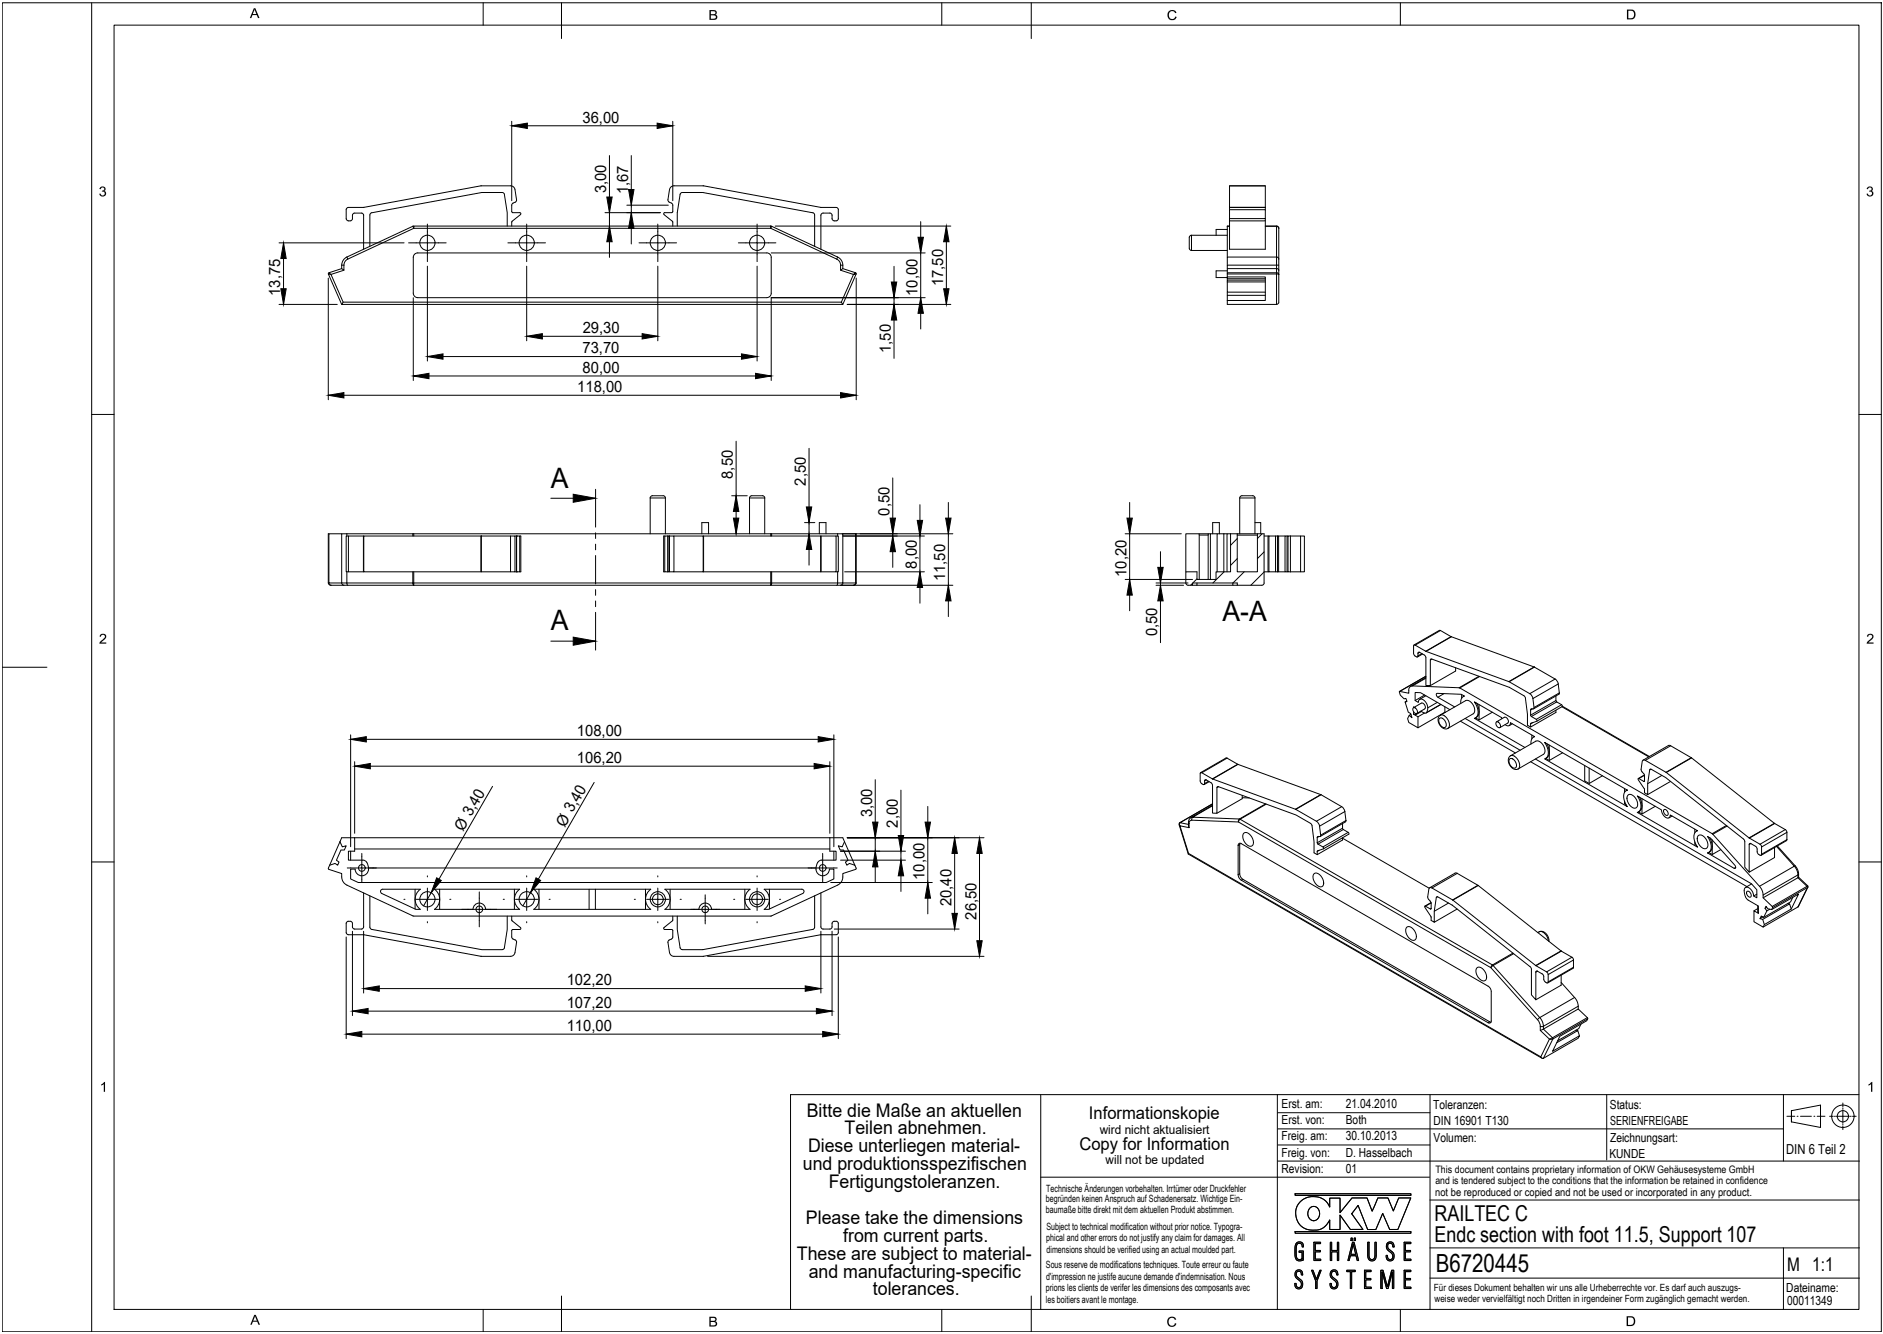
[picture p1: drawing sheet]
<svg xmlns="http://www.w3.org/2000/svg" width="421mm" height="298mm" viewBox="0 0 421 298" stroke-linecap="round" stroke-linejoin="round" font-family="sans-serif">
<!-- layer: 0 -->
<g fill="none" stroke="#000" stroke-width=".22">
<path d="M.5 .6h420v297h-420zM20.5 .6v297M25.5 5.6h390v287h-390zM108 .6v5M125.5 .6v8M210.5 .6v5M230.5 .6v8M313 .6v5M114.4 27.1v17.7M114.4 28.1h36M136.2 34.8v22.7M141.1 34.8v19.7"/>
<path d="M150.4 27.1v17.7M62.4 54.3h27.9M63.4 54.3v13.7M76.4 59.3v.7l.5 .4v-1.1M76.4 59.3h.5M77.5 57.4a1.99 1.99 0 0 0-1.1 1.8M77.7 57.9l-.5 .4-.3 .9M81.3 48.1v7.6M82.7 48v7M82.7 48l.4-.5 24.6-4.5h4.5l.5 .4 .7 4.1v3M92.3 50.6l-14.8 6.8 .2 .5M92.3 50.6l.2 .4-14.8 6.9"/>
<path d="M92.5 50.5h79.8v.5h-79.8zM92.5 50.5l-.2 .1M93.4 56.5h78M93.4 56.5a1 1 0 0 0-1 1v8M95.5 50.1v4.2h-4.2M95.5 59.5v21.2M99.7 54.3h-4.2v4.2M114.6 47.5h1.6M114.6 47.5l-.2-.2v-1.6l1-.8-.3-2.5a1 1 0 0 0-1-.9h-6.6l-26.2 4.8-3.4 .1-.5 .2v.3v2.2a.77 .77 0 0 0 1.4-.3v-.7l.2-.4 1.8-.1 .2 .1 .3 .4M116.2 47.5l.2 .2-.1 .3M116.3 48l-1.9 1.5v1M117.7 50.1v4.2h-4.2"/>
<path d="M117.7 59.5v16.7M121.9 54.3h-4.2v4.2M135.2 47.5h12.4M140.1 45.9h9.3M147 50.1v4.2h-4.2M147 59.5v16.7M148.4 48l1.9 1.4M148.6 47.5h1.5M148.6 47.5l-.2 .2v.3M150.1 47.5l.3-.2-.1-1.6-1-.8 .3-2.5a.98 .98 0 0 1 1-.9h6.6l26.2 4.8 3.5 .1h.2l.3 .5-.1 2.2a.76 .76 0 0 1-.7 .3 .76 .76 0 0 1-.6-.6v-.7l-.3-.4-1.7-.1M150.3 49.4l.1 1.1M151.2 54.3h-4.2v4.2"/>
<path d="M151.4 50.5v-3l.7-4.3 .4-.2h4.6l24.8 4.6 .2 .4v7M169.2 50.1v4.2h-4.2M169.2 59.5v21.2M171.4 56.5a1 1 0 0 1 1 1v8M172.3 50.5l.2 .1M172.4 56.5h34.4M173.3 50.5h39.2M173.4 54.3h-4.2v4.2M184 47.6l-.5 .3v.2v7.6M187 57.9l.7 .7 .2 .6M187.2 57.4l-14.7-6.8-.2 .4 14.7 6.9M187.2 57.4l-.2 .5"/>
<path d="M187.2 57.4a1.99 1.99 0 0 1 1.2 1.8M187.9 59.3v1.1l2.9 .9-2.8 6.2M187.9 59.3h.5M188.4 59.3v.7l-.5 .4M199.8 59.5v20.6M205.8 49.5v24M211.5 50.5v17.5M266.3 52.6h8M266.3 56h8M266.3 52.6v3.4M266.3 52.6l-.4 .2-.1 .3v2.4l.3 .4 .2 .1M274.3 59.3v-1.9h11v1.9h.5"/>
<path d="M274.3 51.3h-2.5v1.3M274.3 50.6h.5M274.8 46.9h8v1.9h-8zM274.8 46.9v-.5h8v.5M274.8 48.8v.6h8v-.6M274.8 46.4h8M274.8 46.3v-4.8h8v4.8M274.8 41.5h8M274.8 50.5h-.5v6.9M274.8 49.4v6.3h8v-6.3M282.8 50.5l2.5 .1M282.8 50.6h2.5"/>
<path d="M285.3 50.6v6.8l.3 .1 .2 .4M285.3 50.6h.3l.2 .4M285.3 50.5l.5 .3v.2M285.8 57.9v2.5M285.8 51v6.9M62.4 68h13M73.4 62.1v27.2M73.5 61l-.1 .2M76.4 60l-2.9 1 .5 .3 2.9-.9M76.7 67.5h111.3l.4 .5h-112zM76.7 67.5l-2.7-6.2-.6-.1 3 6.8M92.4 65.5a1 1 0 0 0 1 1"/>
<path d="M92.4 66.5v18.5M93.4 66.5h78M95.5 79.7h73.7M117.7 75.1h29.3M172.4 65.5a1 1 0 0 1-1 1M188.4 60l2.8 1M189.4 68h23.1M191.2 61l-.4 .3 .6-.1M191.2 61l.2 .2M191.4 61.2l-3 6.8M191.4 62.1v27.2M206.8 66.5h-34.4v18.5"/>
<path d="M274.3 61.2v-.2h11v.2M274.3 61v-1h11v.9l.5 .4-.5-.1M274.3 61.9h8.5v5.2h-8.5M274.3 60v-.7h11v.7l.5 .4M274.3 61.9v.4h8.5M274.3 63v2.3h8.5M274.3 67.1v.9h11M274.3 60.5h-2.5v1.5h2.5M274.3 61.2h11M274.3 61.2v.7M274.3 62.3v.3M274.3 65.3v.7"/>
<path d="M274.3 63h8.5M282.8 62.6h-8.5v.4M282.8 66h-8.5v1.1M285.3 61.2v6.8M285.8 60.4v7.1l-.2 .4-.3 .1M20.5 92.6h5M73.4 88.3h118M92.4 84h80M164.5 98.6v20.7M415.5 92.6h5M73.5 119.3h-.1v11h.1M76.4 119.3h-2.9v11h2.9"/>
<path d="M77.5 119.3h-1.1v11h1.1M77.5 119.3h109.7M77.5 119.3v.5M77.9 119.8h-.5v8h.5M81.2 119.8h-3.3v8h3.3M81.3 119.8v8M92.3 119.3v.5M92.5 119.3v.5M107.5 119.8h-26.2v8h26.2M107.6 119.8h6.5v8h-6.5zM107.6 119.8v8M114.1 119.8h1v8h-1"/>
<path d="M115.1 119.8h.4v8h-.4M115.5 119.8h.1M115.5 119.8h.7v8h-.7M115.5 119.8v8M116.2 119.8h.2v8h-.2M123.1 111.3h10M133.1 109.3v8.5M133.1 119.1v1.2M145.3 119.3v-8h3.4v8M145.8 110.8h2.4M145.8 110.8l-.4 .2-.1 .3M148.2 110.8l.5 .2v.3"/>
<path d="M148.6 119.8h-.3v8h.3M149.3 119.8h-.7v8h.7M149.3 119.8v8M149.3 119.8h.1M149.6 119.8h1v8h-1zM149.6 119.8h-.3v8h.3M150.6 119.8h6.6v8h-6.6M156.9 119.3v-2.5h1.5v2.5M157.2 119.8v8M157.3 119.8h26.1v8h-26.1M163.5 110.8h3.5M167.5 119.3v-8h3.4v8"/>
<path d="M168 110.8h2.4M168 110.8l-.4 .2-.1 .3M170.4 110.8l.5 .2v.3M172.3 119.3v.5M172.5 119.3v.5M179.8 116.8h2.3M180.8 100.2v26.1M183.1 119.3v-2.5h1.5v2.5M183.4 119.8v8M183.5 119.8h3.4v8h-3.4M186.9 119.8h.5v8h-.5M187.2 119.3h1.2v11h-1.2"/>
<path d="M187.2 119.3v.5M188.2 119.3h24.8M188.4 119.3h2.8v11h-2.8M188.4 119.8h18.2M191.4 119.3v11h-.2M199.5 106.8v20M205.6 112.8v22M212 112.3v25.5M251.5 119.3h12.5M252.5 112.3v24.2M268 119.3h2M268 119.6h2"/>
<path d="M270.5 119.3h-.5v10.2M271 119.3v-2.5h1.5v2.5M272 119.3h-1.5v10.2M273.5 119.3h-1.5v8.5M273.5 119.3h.7M273.5 119.3v8.5M275 119.3v8.5h-3.2v1.7h-4.3v-1.7h-2.5v2.5M275 119.3h-.8v8.5M275 119.3h7.5v11M276.5 119.3v8.5h4.5v-8.5M276.5 119.6h4.5M277.1 119.3v-8h3.4v8"/>
<path d="M277.6 110.8h2.4M277.6 110.8h-.3l-.2 .5M280 110.8l.4 .2 .1 .3M280.5 116.8h1.3v2.5M282.1 119.3l-1.1 1M282.5 119.8h.9M283.6 119.8h-.2v8h.2M285.1 119.8h-1.5v8h1.5M285.5 119.8h-.4v8h.4M285.5 119.8h.3v8h-.3M285.5 119.8v8M285.8 119.8h1.4"/>
<path d="M287.7 119.8h-.5v8h.5M287.9 119.8h-.2v8h.2M288.4 119.8h-.5v8h.5M288.4 119.8h2.3v8h-2.3M288.4 119.8v8M290.7 119.8h.8v8h-.8M73.4 130.3l.1 .2 .5 .3-.4-.3-.1-.2M74 130.8h3.7M76.4 130.3v.2l.5 .3M77.5 130.3l.2 .5h109.3l.2-.5M77.5 130.3h15M77.5 127.8v2.5"/>
<path d="M92.3 127.8v2.5l.2 .5v-.5M92.5 130.3h80M92.5 127.8v2.5M115.5 127.8h.1M133.1 121.6v1.3M133.1 124.1v6.4M133.1 131.8v1.2M133.1 134.3v1.3M133.1 136.8v8.5M149.3 127.8h.1M172.3 127.8v3l.2-.5M172.5 130.3h14.7"/>
<path d="M172.5 127.8v2.5M187 130.8h26M187.2 127.8v2.5M188.4 130.3l-.3 .4-.2 .1M188.8 127.8h17.8M191.4 130.3l-.1 .2-.5 .3 .4-.3v-.2M251.5 129.5h15M258.4 130.3h7.1M258.4 130.8h6.1M259.4 123.3v20.3M265 130.3l.3 .4 .2 .1M265 127.8v-8.5h3v10.2"/>
<path d="M265.5 130.8h1v-.5h10v.5h5.5M266.5 130.4l-.4 .4M267.5 130.3v.5h-1M267.5 130.8h8M267.5 129.3l-.9 1M273.6 127.8l-2.5 2.5M275.5 130.3v.5h1M276.5 120.4l-1.5 1.5M276.5 124.8l-1.5 1.5M278.1 127.8l-2.5 2.5M282.5 127.8h.9M282.5 123.3l-1.5 1.5"/>
<path d="M282.5 127.8l-2.9 3M282.5 130.3l-.2 .4-.3 .1M285.8 127.8h1.4M.5 149.1h10M123.1 143.3h10M314.4 156.7l-.4 .2M315.4 159.6l-.4 .2M315.7 153.3l-.5 .1-.3 .4v1.1l-2.1-.3a2.07 2.07 0 0 0 1 1.6l.4-.1 .3 .7-.5 .1 .8 2.2 .5 .4 .3 .9-.6-.6-.4 .8 .3 .8 2 1.2v-2.4M315.9 158.1a.86 .86 0 0 1 .8 1.3 .86 .86 0 0 1-.8-1.3zM315.9 159v.6M315.9 159.6l1 .6M316.1 158h-.2v.1l1.8-1a.87 .87 0 0 1 .7 1.3l-1.7 1"/>
<path d="M316.3 144.2l2.4 1.3M316.3 144.2l-.2-.1-.2 .3 .1 1.8 .7 .6 .2-.2M316.5 159.5v.2l-.6-.1M316.9 146v.6M317.3 145.8l1.1 .6 .3 .4v6.4h1v-5.8l.2-.2 17.4 6.4 3.3 1.9M317.3 145.8l-.4 .2M317.3 145.8l-.3-.1-.1 .3M317.6 158.9l.8 .5 .4-.2M317.7 159l-1.2 .7M317.8 146.1l-.9 .5M317.9 146.2l-1.1 .6M318.4 159.3l-1.5 .9"/>
<path d="M318.4 155.3l-2.1 1.2M318.7 145.5v.1M318.7 155.5l-1.4 .8M318.7 151.4l-3.4 2M318.7 151.1l-5.9 3.4M318.7 151.5l-3 1.8M318.7 151.1l-5.8 3.4M318.7 145.6l18.5 6.7 5.7-3.3M319.1 158.2l-.3 1M319.1 158.2v-.4a1.79 1.79 0 0 0-1.7-1.6l-.2 .2-.2 .6-.7-.5v-1.8l1.2 .1 6.6 3.8M320.1 147.3l-.4 .2M321.2 157l-2.1 1.2"/>
<path d="M321.9 159.8l5.7-3.2a2 2 0 0 1 1.9 2.6l-.2 .3-5.7 3.3a1.94 1.94 0 0 0-.8-2.9zM321.9 159.8l-.3 .3-.2 .6 .3 1.1 .9 1 .7 .1 .3-.1M322 140.9h-.3l-5.7 3.2M322 157.4l-3.2 1.8M322.1 157.4l-3.4 1.9M322.8 155l-1.4 .8M322.9 157.9v1.3M322.9 159.2h.1M322.9 159.2l-6 3.4M324.3 142.3l-2.3-1.4-5.7 3.3M324.3 142.3l-5.6 3.2M324.3 142.3h.1"/>
<path d="M324.4 142.3l18.5 6.7M324.4 142.3l-5.7 3.3M325.3 149.2v.8l-5.6 3.2M326.1 153.7h.2M326.3 153.7l56.4 32.6M326.5 157.2a1.39 1.39 0 0 1 .8-1.6l-.7-.5-5.4-.2a.5 .5 0 0 0 .2 .9l3.7 2.2M326.7 155.2v.8M327.3 155.5l-.3 .2M330 157.1a2.29 2.29 0 0 1-.2 3.3l.8 .5 2.9-1.7M330.6 151.1l-4.5 2.6-10.4-.4M330.6 157.4v3.5M330.7 151.2l-4.4 2.5"/>
<path d="M337.2 152.3h.1M337.3 152.3l4.6 2.7M340.6 155.5l.3 .5 .5 3.6v2.5l.7 .4 5.7-3.3v-.5M341.9 155l.5 .5 .2 .6M342.1 158.7v1.1M342.1 159.8l.2 .3M342.5 158.4l-.4 .3M342.6 156.1l.3 2.1-.1 .2h-.6l-.1 .2M342.9 149l.1 .1M343 149.1l4.6 2.6-5.7 3.3M343 149.1l-5.7 3.2M347.6 151.7l.5 .5 .2 .6"/>
<path d="M347.8 155.5v1l-5.7 3.3M347.8 156.5l.1 .3M347.9 156.9l1.1 .6M347.9 156.9l-5.6 3.2M348.3 152.8l.2 2-5.6 3.3M348.3 152.8l-5.7 3.3M348.5 154.8l-.1 .3-5.6 3.3M349 157.5l.1 .4M349 157.5l-5.6 3.2M349.1 157.9l19.4 11.2M349.1 157.9l-5.6 3.3M349.2 157.8l19.5 11.3"/>
<path d="M78.4 164.2v25M78.4 165.2h108M79.3 170.2v16M79.3 171.2h106.2M110.1 175.7l-15.4 26.7M132.8 174.8l-15.9 27.6M185.5 170.2v16M186.4 164.2v25M195.6 174.2v23M201.4 176.6v22.6M268.6 172.7l2.4 1.3M268.6 172.7h-.2l-.2 .2 .1 1.9 .7 .5 .2-.2"/>
<path d="M269.6 174.3l1.1 .6 .3 .6v6.2h1v-5.7l.2-.2 17.5 6.3 3.2 1.9 .4 .5M269.6 174.3l-.4 .2v.6M269.6 174.3h-.3l-.1 .2M270.1 174.6l-.9 .5M270.3 174.7l-1.2 .6M271 174v.1M271 179.9l-4.8 2.8M271 174.1l18.5 6.7M272.4 175.8l-.4 .2M274 169.4l-5.6 3.3M274 169.4h.3M274.3 169.4l2.3 1.4"/>
<path d="M274.3 169.4l-5.7 3.3M276.6 170.8l-5.6 3.2M276.6 170.8h.1M276.7 170.8l18.5 6.8M276.7 170.8l-5.7 3.3M277.7 177.7v.8l-5.7 3.2M277.7 178.3h1.5M282.9 179.6l-5.9 3.4-10.4-.4 4.4-2.5M283 179.7l-5.8 3.4 56.4 32.5 4.6-2.6M295.2 177.6l-5.7 3.2M295.2 177.6h.1M295.3 177.6l4.6 2.7"/>
<path d="M295.3 177.6l-5.7 3.3M321.7 160.6a1.03 1.03 0 0 1 1.4 .8 .8 .8 0 0 1-.3 1.2 1.55 1.55 0 0 1-1.1-2zM326.4 161.2l12.3 7.1M327.5 160.5l12.3 7.1M334.5 161.3l1.7-1a.87 .87 0 0 1 .8 1.3l-1.8 1M334.5 161.3a.86 .86 0 0 1 .7 1.3 .86 .86 0 0 1-.7-1.3zM335.7 160.6l-.1-.2-6.1-3.6a2.73 2.73 0 0 1 .4 3.6l-.4 .1 11.3 6.5M336.4 161.9a.65 .65 0 0 0 .8 .3 .65 .65 0 0 0 .4-.7l5.4 3.1M337.4 169.6a1.03 1.03 0 0 1 1.4 .8 .67 .67 0 0 1 .2 .9 .67 .67 0 0 1-.8 .3l-.7-.7a1.19 1.19 0 0 1-.1-1.3zM337.6 168.9l5.7-3.3a2 2 0 0 1 1.9 2.7l-.2 .3-5.7 3.2a1.94 1.94 0 0 0-.8-2.8zM337.6 168.9l-.3 .4-.2 .5 .3 1.1 1 1 .6 .1 .3-.2M338 161.7l-.7 .4"/>
<path d="M342.1 170.2l48.4 27.9M342.1 161.7v.8M342.2 161.6l-.1 .1M342.3 160.1l1.1 .7 .1 .2-1.3 .6M342.4 164.3v.8M342.5 161.5l-.4 .2M343 164.6l-.3 .1M343 164.6a1.43 1.43 0 0 0-.8 1.7M343.2 169.6l48.3 27.9 1.2 1.3v1.8l-.7-.4-.1-.4a1.82 1.82 0 0 0-1.6-1.5 1.59 1.59 0 0 0-.2 2.1l.6 .7 2.3 1.4v1.6l-1-.6v2.5l2.1 1.2 .2-.6-.3-1.1-.6-.2 .3-.6 .5 .3 .7-1.5-.4-.5 .2-.5 .4 .6 .9 .1 .2-.4M345.2 165.9l18.5 10.7a1.58 1.58 0 0 0-.7 2.1l.7 1.6-18.5-10.7a1.56 1.56 0 0 0 .8-2.1zM345.7 166.2a2.31 2.31 0 0 1-.2 3.3l.8 .4 2.9-1.7M346.3 166.5v3.4"/>
<path d="M354.2 171.1v3.4l1 .6 3-1.7M355.2 171.6v3.5M363.1 179.1v.5l.4 .3M363.1 176.2v.8M363.7 176.5l-.2 .2M363.8 177.7a1.13 1.13 0 0 1 1.7 .6l.4 .8a.87 .87 0 0 1 .1 1.1 .87 .87 0 0 1-1.1 .3 2.29 2.29 0 0 1-1.1-2.8zM366 177.9l5.3 3.1 .5 1.1a.84 .84 0 0 0 .6 .7 .84 .84 0 0 0 .9-.4v-.3l6.1 3.5a1.57 1.57 0 0 0-.7 2.2l.7 1.5-13.4-7.8a1.58 1.58 0 0 0 .7-2.1zM366.4 178.1a2.28 2.28 0 0 1-.2 3.3l.8 .5 3-1.7M367 172.5l.5 .7 .1 1.3M367 178.5v3.4M367.4 174.6l-1.3-.6 1.5 2.3v.9l.7 .4v-2.5l.5-3.2h.3l3.2 1.9 17.4 13.7M367.5 173.2l-1.3 .8"/>
<path d="M367.5 173.3l-1.2 .7M367.6 174.5l-.2 .1M367.7 169.9a.42 .42 0 0 0-.4-.1 .42 .42 0 0 0-.3 .4l-.2 1.7 .2 .6M367.7 169.9l4.7 2.7M369 171.9l-.3 .1M371.4 173.3l-3.1 1.8M372.4 172.6h.1M372.4 172.6l18.5 14.6M372.9 166.6h.5M372.9 166.6l-5.7 3.3M373.4 174.6l-5.1 3M373.4 166.7l4.6 2.6"/>
<path d="M373.4 166.7l-5.7 3.2M378 169.3l-5.6 3.3M378 169.3l.1 .1M378.1 169.4l18.5 14.6-5.7 3.2M378.1 169.4l-5.7 3.2M20.5 192.6h5M73.4 194l.1 .3 2.9 .9a2.29 2.29 0 0 0 1.1 2.6M73.7 193.3l-.3 .7M76 188.1l.5 1.1 .9-.2-.4 .9h-.8l-1 2.3 .6 .4-.3 .7-.6-.4-1.2 .4M76 188.1l.4-.9h112l.4 .9M76 188.1l-2.3 5.2M78.4 190.2v2"/>
<path d="M79.3 187.2v3h-1.4v2h3.2M79.3 189.7h106.2M80.9 190.7v3.3h-3.3M81.1 192.2a1.87 1.87 0 0 1 1.3 1.6 1.87 1.87 0 0 1-1.1 1.8 1.5 1.5 0 0 1-1.9-1.4h-1v2.2l1.7 .8h104.6l1.7-.8v-2.2h-1M81.3 199.5v7.6M82.4 194h100M83.4 194h-2.5v3.2M85.2 198.9l.4-.2h8.4a2.76 2.76 0 0 0-.1 4.5h-1l-7.6-3.5a.5 .5 0 0 1-.1-.8zM92.8 198.7v4.4M95.5 198.5v2.5h-2.5M95.5 195.7v.3M97.1 198.7h19a2.75 2.75 0 0 0 0 4.5h-7.6a1.4 1.4 0 0 0-1.4-1.4 1.4 1.4 0 0 0-1.4 1.4h-8.6a2.75 2.75 0 0 0 0-4.5z"/>
<path d="M98.3 198.7v4.5M107.1 199.3v3.9h-2.5M115 198.7v4.5M117.7 198.5v2.5h-2.5M117.7 195.7v.3M119.3 198.7h26.1a2.75 2.75 0 0 0 0 4.5h-26.1a2.75 2.75 0 0 0 0-4.5zM120.5 198.7v4.5M131.7 198.7v4.5M133.1 198.7v4.5M144.3 198.7v4.5M147 198.5v2.5h-2.5M147 195.7v.3"/>
<path d="M148.6 198.7h19a2.75 2.75 0 0 0 0 4.5h-8.6a1.4 1.4 0 0 0-1.4-1.4 1.4 1.4 0 0 0-1.4 1.4h-7.6M148.6 198.7a2.75 2.75 0 0 1 0 4.5M149.8 198.7v4.5M157.6 200v3.2h-2.5M166.5 198.7v4.5M169.2 198.5v2.5h-2.5M169.2 195.7v.3M170.8 198.7h8.4a.5 .5 0 0 1 .5 .4 .5 .5 0 0 1-.3 .6l-7.6 3.5h-1a2.75 2.75 0 0 0 0-4.5zM172 198.7v4.4M183.5 199.5v7.6M183.9 190.7v3.3h-2.5M185.5 187.2v3h1.4v2h-3.3a1.87 1.87 0 0 0-1.2 1.6 1.87 1.87 0 0 0 1 1.8 1.5 1.5 0 0 0 2-1.4"/>
<path d="M185.7 197.2h22.7M186.4 190.2v2M187.1 194h-3.2v3.2M187.9 190.2h14.5M187.9 192.2h14.5M188.8 188.1l-.6 1.1-.8-.2 .4 .9h.7l1 2.3-.5 .4 .3 .7 .6-.4 1.2 .4M188.8 188.1l2.3 5.2M189.4 187.2h30.5M191.1 193.3l.2 .9-2.9 1a2.27 2.27 0 0 1-1.2 2.6l-14.9 6.9h-79.8l-15-6.9M207.4 180.2v24M213.4 187.2v20.4M218.9 187.2v26.5"/>
<path d="M263.7 183.8v.7l-.1-.2M265.6 190.8l79 45.7M265.6 184.2l-1.9-.4 7.3-4.2-7.4 4.4 2 6.8M265.6 183.8l.2 1.1M265.6 183.8l.2 1.2-2.1-.5 2 6.2 78.7 45.5 1.9-4-2-1.9v-1M265.7 190.7l-.1 .1M266.2 182.7l.4-.1-.2 .7M266.2 182.7l-.4 .5-.2 .6M266.4 183.3l10.4 .4 56.4 32.5 10.5 11.7M266.4 183.3l-.5 .2-.1 .5M276.7 188.9v6.6M276.7 195.5a1.54 1.54 0 0 0 .7 1.2"/>
<path d="M276.7 188.9l.1-.3 .5-.2 55.3 32a1.5 1.5 0 0 1 .7 1.2v6.7l-.4 .3-.3-.1M277 183l.2 .1-.4 .6zM277.1 188.7v6.6l-.4 .2M277.1 188.7l-.4 .2M277.1 195.3a1.54 1.54 0 0 0 .7 1.2M277.2 188.4l-.1 .3M277.4 196.7l55.2 31.8M277.4 196.7l.4-.2 55.2 31.8M278 186.2a1.36 1.36 0 0 1 1.8 .8l.2 .4a.96 .96 0 0 1 .2 1.1 .96 .96 0 0 1-1 .6 2.21 2.21 0 0 1-1.2-2.9zM289.5 180.8l.1 .1M289.6 180.9l4.6 2.6M293.3 184.5l.4 3.6v2.5l.7 .4 5.7-3.3v-.5"/>
<path d="M293.7 195.2a1.37 1.37 0 0 1 1.8 .9l.2 .4a.96 .96 0 0 1 .2 1.1 .96 .96 0 0 1-1 .5 2.22 2.22 0 0 1-1.2-2.9zM294.2 183.5l.5 .5 .2 .6M294.4 187.2v1.1M294.4 190.3v.7M294.4 188.3l.2 .3M294.6 188.6l1.1 .7 .1 .3-1.4 .7M294.8 186.9l-.4 .3M294.8 190l-.4 .3M294.9 184.6l.3 2.2-.7 .1-.1 .3M299.9 180.3l-5.7 3.2M299.9 180.3l.5 .4 .2 .7M300.1 187.3l19.3 11.2"/>
<path d="M300.1 184v1.1M300.1 185.1l-5.7 3.2M300.1 185.1l.1 .3M300.2 185.4l1.2 .6 .1 .4-5.7 3.3M300.2 185.4l-5.6 3.2M300.6 181.4l.2 2M300.6 181.4l-5.7 3.2M300.8 183.4l-5.6 3.2M300.8 183.4l-.1 .2-5.6 3.3M301.3 186l-5.6 3.3M325.7 195.2l4.6 2.6M325.7 195.2l-5.6 3.2"/>
<path d="M325.7 195.2l-.5-.1-5.6 3.3M330.3 197.8l.1 .1M330.3 197.8l-5.6 3.3-4.6-2.7a.41 .41 0 0 0-.5-.1 .41 .41 0 0 0-.2 .4l-.3 1.9 .8 1.3M330.4 197.9l18.5 14.6M330.4 197.9l-5.7 3.2M372 180.9a.87 .87 0 0 1 .7 1.3 .87 .87 0 0 1-.7-1.3zM373.7 182.4l-.7 .4M378.8 188.1v.6l.4 .2M378.8 185.3v.8M379.4 185.6l-.2 .1M379.5 186.8a1.13 1.13 0 0 1 1.7 .6l.3 .4a1.23 1.23 0 0 1-.3 1.8 2.15 2.15 0 0 1-1.7-2.8zM381.7 186.9l.7 .4 5.3 6 .2 .7h-.3l-5.9-3.4a1.58 1.58 0 0 0 .7-2.1z"/>
<path d="M382.1 187.2l.4 .7 .2 1.2M382.7 186.3l.1 .1M382.7 187.7v3.3M382.7 189.1a1.4 1.4 0 0 1-.8 1.4l.8 .5 1.9-1.1M382.8 186.4l10.5 11.7M385.8 184.5l-3.1 1.8M386 184.6l-3.2 1.8M387.9 193.8l-.3 .2M389.7 187.5l.3 .6v5.7l1 1.1v-6.2M390.5 199.2a.87 .87 0 0 1 .8 1.3 .87 .87 0 0 1-.8-1.3zM390.9 187.2l.1 .1M391 187.3l2.4 1.4"/>
<path d="M391.3 188.5l1.1 .6M391.3 188.5l-.3 .2M391.3 188.5h-.2l-.1 .2M391.5 197.5l-1.4 .8M392.4 189.1a1.35 1.35 0 0 1 .4 1.5l.7 .5 .2-.2M392.7 199.8l-.7 .4M393.3 198.1l.6 1.1 .2 .8M393.4 188.6l.3 .7M393.7 189.3v1.6M396.6 184h.1M396.6 189.4v2.2l-5.6 3.3M396.7 184l2.3 1.4"/>
<path d="M396.7 184l-5.7 3.3M397.1 189.1l3.9 4.5-7.7 4.5M397.2 189l4.1 4.5M399 185.4l-5.6 3.3M399 185.4l.4 .6M399.4 187.6l-.1 .3-5.7 3.2M399.4 186v1.6M399.4 186l-5.7 3.3M399.4 187.6l-5.7 3.3M401.3 193.5l.6 1.2 .1 1.3 2 1.9M401.3 193.5l-.3 .1 .7 1.1 .2 .8M401.8 195.5l-7.7 4.5v.6l2 2"/>
<path d="M401.8 196.1l2.1 2-7.8 4.5M401.8 196.1l-7.7 4.5M401.8 195.5v.6M402 195.3l-.1 .2M402 196l-.1 .1M404 198.3l.1-.1-2.2 4.5M404 198.3l-7.8 4.5M404 198.3l-2.2 4.4M404 197.9l.1 .3M404 197.9l-.1 .2 .1 .2M415.5 192.6h5M77.4 209.4v22.7"/>
<path d="M78.8 207.1v.3l.5 .2h1.5l.2-.1 .3-.4M78.8 208.1v18.8M81.3 208.1v13.8M82.7 200.2v7M90.3 201h.2M95.5 206v.2M98 201h-2.5v2.5M100.5 201h.3M109.6 203.2h-2.5v3.9M112.5 201h.2M113.4 204.7v3l-.7 4.1-.5 .4h-4.5l-24.6-4.5-.4-.5M114.4 204.7v1l2 1.7-.2 .3h-1.6l-.2 .3v1.6l1 .8-.3 2.5a1 1 0 0 1-1 .8h-6.6l-26.2-4.8h-3.4l-.5-.3v-.2v-2.3a.79 .79 0 0 1 1.4 .3v.7"/>
<path d="M117.7 206v.2M120.2 201h-2.5v2.5M122.7 201h.3M141.8 201h.2M147 206v.2M149.5 201h-2.5v2.5M150.3 205.8l-2 1.6 .3 .3h1.5l.3 .3-.1 1.6-1 .8 .3 2.5a1 1 0 0 0 1 .8h6.6l26.2-4.8h3.5l.4-.3 .1-.2v-2l-.3-.5a.8 .8 0 0 0-1.1 .5v.7M150.4 204.7l-.1 1.1M152 201h.3M158.2 213.7h61.7M160.1 203.2h-2.5v3.3M164 201h.2"/>
<path d="M169.2 206v.2M171.7 201h-2.5v2.5M174.2 201h.3M182.1 200.2v7l-.2 .4-24.9 4.6h-4.5l-.4-.2-.7-4.3v-3M183.5 207.1l.2 .4 .3 .1M183.5 208.1v13.8M186 208.1v18.8M186 207.1l-.3 .4-.2 .1h-1.5M186.5 207.6h27.9M187.4 209.4v22.7M314.4 207.2a1.87 1.87 0 0 1 2.2 2.1 .74 .74 0 0 1-.4 .8 .74 .74 0 0 1-.9-.2 2.11 2.11 0 0 1-.9-2.7zM319.7 203.1l-1.3-.6 1.4 2.3"/>
<path d="M319.8 204.8l.1 .9 .7 .4v-2.5l.4-3.1 .3-.1 3.3 1.9 17.4 13.7M319.8 201.7l-1.3 .8M319.9 201.8l-1.3 .7M319.9 203l-.2 .1M319.9 201.9v1.1M321.3 200.4l-.3 .2M323.8 201.8l-3.2 1.8M324.7 201.1h.1M324.7 201.1l18.5 14.7M325.7 203.1l-5.1 3M330.1 216.2a1.77 1.77 0 0 1 2.1 1.7 .87 .87 0 0 1-.3 1.3 .87 .87 0 0 1-1.2-.5l-.7-1.1a1.28 1.28 0 0 1 .1-1.4zM333.4 215.8l.2-.2 .1 .1-.5 .5z"/>
<path d="M333.7 215.8l10.4 11.6M338.3 213.1l-4.6 2.7M342 216l.3 .6v5.7l1 1.1v-6.2l.3-.2M343.3 215.7v.1M343.3 215.8l2.4 1.4M343.6 217l1.1 .6a1.07 1.07 0 0 1 .3 1.2M343.6 217h-.2l-.1 .2M344 208.2a1.7 1.7 0 0 1 2 1.6l.1 .5M344 208.2l.8-.1 .7 .5 .6 .9 .1 .9M344 208.2l-.3 .2M345 218.8l.4 .6M345.7 217.2l.3 .6"/>
<path d="M346 219.4l-.2 .3-.4-.2M346 217.8v1.6M348.9 212.5l-5.7 3.3M348.9 212.5h.1M348.9 217.9v2.3l-5.6 3.2M348.9 219.5l3 3.4M349 212.5l2.3 1.4M349 212.5l-5.7 3.3M351.3 213.9l-5.6 3.3M351.3 213.9l.4 .6M351.6 216.4l-5.7 3.2M351.7 214.5v1.7"/>
<path d="M351.7 214.5l-5.7 3.3M351.7 216.2l-5.7 3.2M351.7 216.1l-.1 .3M392.9 202.4v1.4l.1 .3M392.9 203l-.9 .5M394 204.9l-.6 .4M394.9 202.8l-.4 .2M395.6 203.2l-.7 .3M396 203.2l6-3.4-1.6 3.3-6.1 3.5M396.1 202.6l.1 .2M399.6 201.9l.4 .1M400.4 203.1l-.4-1.1-6 3.5"/>
<path d="M400.7 200.5l-.5 1-6 3.5M401.8 202.7l-7.7 4.5M77.4 231.1h110M78.8 226h107.2M81.3 220.9h102.2M333 228.3l-.4 .2M333 228.3l.2 .1M343.7 227.9l.4 .6 .2 .8M344.2 227.4l.4 .7 .4 1.2M344.2 227.4l-.5 .5M344.3 229.3h.7M344.4 236.2l.4 .3h.2"/>
<path d="M345 230l2 1.9M345 229.3v.7M345 230l-.7 .3M347 231.9l-.7 .3h.8M347 231.9l.1 .3M351.9 222.9l-7.8 4.5M351.9 222.9l.7 1.1 .1 .8M352.3 230.2l.3 .1M352.7 224.8v.7M352.7 224.8l-7.7 4.5M353 231.5l-.4-1.2-4.7 2.7M353.4 228.9l-.5 .9-4.8 2.8"/>
<path d="M354.8 227.4l.1 .3M354.8 227.4l-2.1-1.9-7.7 4.5M354.8 227.4l-7.8 4.5M354.9 227.7l-.3 .4-6 3.5-1.6 3.3 6-3.4-.3 .5-7.7 4.5M354.9 227.7l-7.8 4.5-2.1 4.3M232.6 244.6v48M285.5 244.6v48M285.6 259.5h130M285.6 252.3h113M285.6 255.9h34M285.6 248.7h34M319.6 244.6v48"/>
<path d="M359.1 244.6v14.6M398.6 244.6v14.9M399.4 249.4h1.8M400.4 250.7v-2.5v2.5M400.4 248.2l6.5-1.3v5l-6.5-1.2M401.7 249.4h.2M402.4 249.4h2.5M405.4 249.4h.2M406.1 249.4h1.8M408.9 249.4h.9M410 249.4h.2M410.4 249.4h3"/>
<path d="M411.9 246.5v.8M411.9 247.6v.2M411.9 248v2.9M411.9 251.1v.2M411.9 251.6v.8M413.6 249.4h.2M414 249.4h.9M415.5 244.6h-238.8v48M232.6 263.1h86.9M289.5 266.8h25.9v.3h-25.9zM289.5 275.2h25.9v.4h-25.9zM289.8 277.8a.93 .93 0 0 1 1.1-.2 .93 .93 0 0 1 .4 1h-.2a.7 .7 0 0 0-.8-.8 .7 .7 0 0 0-.6 1 3.3 3.3 0 0 0 .4 2.6l.9-.1v-1.4h-.6v-.4h.9v2.1a1.26 1.26 0 0 1-1.5-.1 1.26 1.26 0 0 1-.4-1.4l.1-1.7z"/>
<path d="M290.6 268.6a4.1 4.1 0 0 1 6.6 1.1v-2h2.3v3.3l2.7-3.3h3.3l1.2 3 1.3-3h2.2l1.2 2.9 1.2-2.9h2.7l-2.9 7h-1.8l-1.6-3.5-1.5 3.6h-1.8l-2.2-5.4-1.4 1.8 2.5 3.5h-2.8l-2.3-3.2v3.2h-2.3v-2.1a3.6 3.6 0 0 1-3.2 2.3h-.5a3.8 3.8 0 0 1-3.6-2.2 3.8 3.8 0 0 1 .7-4.1zM292.8 270a1.38 1.38 0 0 1 1.7-.1 1.38 1.38 0 0 1 .4 1.7 1.33 1.33 0 0 1-1.6 1.2 1.33 1.33 0 0 1-1-1.8zM293.7 277.6h1.5v.3h-1.2v1.5h1.1v.3h-1.1v1.7h1.2v.3h-1.5zM297.3 277.6h.3v1.8h1.3v-1.8h.3v4.1h-.3v-2h-1.3v2h-.3zM302 276.7h.2v.5h-.2zM302.3 277.6h.3l1.1 4.1h-.3l-.3-1.1h-1.3l-.2 1.1h-.3zM302.5 278l.5 2.3h-1.1zM302.7 276.7h.3v.5h-.3zM305.7 277.6h.3v2.7a.75 .75 0 0 0 .2 .9 .75 .75 0 0 0 .9 .1l.2-.8v-2.9h.3v2.8a1.01 1.01 0 0 1-1 1.4 1.01 1.01 0 0 1-.9-1.4zM310.2 277.7a.88 .88 0 0 1 1-.1 .88 .88 0 0 1 .4 1h-.3a.63 .63 0 0 0-.7-.8 .63 .63 0 0 0-.4 1.1l.4 .4a1.34 1.34 0 0 1 1 1.1 1.34 1.34 0 0 1-.7 1.3 .94 .94 0 0 1-1.1-1.2h.3a.67 .67 0 0 0 .7 1 .67 .67 0 0 0 .4-1.2l-.3-.4a1.42 1.42 0 0 1-.7-2.2zM313.8 277.6h1.5v.3h-1.2v1.5h1.2v.3h-1.2v1.7h1.3v.3h-1.6zM319.6 268.2h96"/>
<path d="M319.6 278.9h96M398.6 278.9v13.7M108 292.6v5M125.5 289.6v8M210.5 292.6v5M230.5 289.6v8M289.6 284.1a.88 .88 0 0 1 1.1-.2 .88 .88 0 0 1 .5 1h-.3a.62 .62 0 0 0-.8-.8 .62 .62 0 0 0-.3 1l.3 .3a1.55 1.55 0 0 1 .8 2.4 .94 .94 0 0 1-1.1 .1 .94 .94 0 0 1-.4-1.1h.3a.67 .67 0 0 0 .7 .9 .67 .67 0 0 0 .4-1.1l-.3-.4a1.46 1.46 0 0 1-.9-2.1zM293.1 283.9h.4l.7 2 .8-2h.3l-.9 2.3v1.7h-.3v-1.7zM297.6 284a.88 .88 0 0 1 1.1-.1 .88 .88 0 0 1 .3 1h-.3a.62 .62 0 0 0-.7-.8 .62 .62 0 0 0-.3 1l.2 .3a1.52 1.52 0 0 1 .7 2.5 .94 .94 0 0 1-1-.1 .94 .94 0 0 1-.3-1h.3a.67 .67 0 0 0 .7 .9 .67 .67 0 0 0 .4-1.1l-.4-.4a1.42 1.42 0 0 1-.7-2.2zM301 283.9h1.9v.3h-.8v3.7h-.3v-3.7h-.8zM305 283.9h1.4v.3h-1.1v1.5h1.1v.3h-1.1v1.6h1.2v.3h-1.5zM308.6 283.9h.5l1 3.6 .9-3.6h.5v4h-.3v-3.7l-.9 3.7h-.4l-1-3.7v3.7h-.3z"/>
<path d="M313 292.6v5M313.8 283.9h1.5v.3h-1.2v1.5h1.2v.3h-1.2v1.6h1.3v.3h-1.6zM319.6 285.6h96"/>
<circle cx="95.5" cy="54.3" r="1.7"/>
<circle cx="117.7" cy="54.3" r="1.7"/>
<circle cx="147" cy="54.3" r="1.7"/>
<circle cx="169.2" cy="54.3" r="1.7"/>
<circle cx="80.9" cy="194" r=".75"/>
<circle cx="183.9" cy="194" r=".75"/>
<circle cx="95.5" cy="201" r="1.7"/>
<circle cx="107.1" cy="203.2" r=".75"/>
<circle cx="117.7" cy="201" r="1.7"/>
<circle cx="147" cy="201" r="1.7"/>
<circle cx="147" cy="201" r="1.2"/>
<circle cx="157.6" cy="203.2" r=".75"/>
<circle cx="169.2" cy="201" r="1.7"/>
<circle cx="169.2" cy="201" r="1.2"/>
<circle cx="411.9" cy="249.4" r="2.5"/>
<circle cx="411.9" cy="249.4" r="1.25"/>
</g>
<g fill="#000">
<path d="M261.2 2.6l.8-.4 .8 .4 .1 .3h-.3l-.3-.4-.6 .1-.3 .3-.2 .4 .2 .6 .4 .3 .6-.1 .3-.4 .3 .1-.3 .5-.9 .2-.6-.3-.3-.8zM22.4 41.9l.7-.2 .5 .3v.4l-.3 .3 .3 .2 .1 .4-.4 .6h-.7l-.3-.4-.1-.2h.3l.2 .3 .3 .1 .4-.4-.2-.4-.4-.1v-.2l.5-.2v-.4l-.5-.1-.3 .4-.3-.1zM417.4 41.9l.7-.2 .5 .3v.4l-.3 .3 .3 .2 .1 .4-.4 .5-.6 .1-.4-.4-.1-.2h.3l.2 .3 .3 .1 .4-.4-.2-.4-.4-.1v-.2l.4-.2 .1-.4-.5-.1-.3 .4-.3-.1zM22.5 141.8l.6-.2 .5 .3 .1 .6-1.1 1.1h1.1v.2h-1.5l.2-.4 1.1-1.1-.1-.3-.3-.2-.4 .2-.1 .3h-.3zM417.4 141.8l.7-.2 .5 .3 .1 .6-1.1 1.1h1.2v.2h-1.6l.1-.3 1.2-1.2-.1-.3-.3-.2-.4 .2-.1 .3h-.3zM22.6 242.3l.9-.5v2.2h-.3v-1.7l-.6 .3zM417.6 242.3l.9-.5v2.2h-.3v-1.7l-.6 .3zM261.1 294.6l.7-.4 .9 .3 .2 .4h-.3l-.3-.4-.7 .1-.4 .6 .1 .7 .4 .3h.5l.4-.5 .3 .1-.3 .5-.7 .2-.8-.3-.2-.7z"/>
<path d="M56.7 1.8h.4l.9 2.2h-.3l-.3-.6h-1l-.2 .6h-.4zM56.9 2.1l-.4 1h.8z"/>
<path d="M158.6 2.3h1.1l.4 .2 .1 .4-.3 .4 .3 .2 .1 .3-.2 .5-1.5 .1zM158.9 2.5v.7l1-.2-.1-.4zM158.9 3.4v.8h.7l.4-.3-.2-.4z"/>
<path d="M363.6 2.1l1.2 .1 .5 .3 .2 .9-.3 .7-.5 .2h-1.1zM363.9 2.4v1.7l1-.1 .3-.6-.1-.7-.4-.3z"/>
<path d="M56.8 293.8h.4l.9 2.2h-.3l-.3-.6h-1l-.2 .6h-.4zM57 294.1l-.4 1h.8z"/>
<path d="M158.5 294.2l1.2 .1 .4 .2 .1 .4-.3 .4 .4 .3-.2 .7-1.6 .1zM158.8 294.5v.7l.8-.1 .3-.1-.2-.4zM158.8 295.4v.8h.8l.3-.2v-.5z"/>
<path d="M363.6 294.1h1.2l.5 .4 .2 .9-.4 .7-.5 .2h-1zM363.9 294.4v1.7l1-.1 .3-.5-.2-.9-.3-.2z"/>
</g>
<g fill="#000" stroke="#000" stroke-width=".22">
<path d="M114.4 28.1l3.5-.6v1.2zM146.9 27.5l3.5 .6-3.5 .6zM63.4 54.3l.6 3.5h-1.2zM135.6 44h1.2l-.6 3.5zM136.2 50.5l.6 3.5h-1.2zM140.5 42.4h1.2l-.6 3.5zM141.1 47.5l.6 3.5h-1.2zM205.2 53h1.2l-.6 3.5zM211.5 50.5l.6 3.5h-1.2zM62.8 64.5h1.2l-.6 3.5zM95.5 79.7l3.5-.6v1.2zM117.7 75.1l3.5-.5v1.2z"/>
<path d="M143.5 74.6l3.5 .5-3.5 .7zM165.7 79.1l3.5 .6-3.5 .6zM199.2 63h1.2l-.6 3.5zM199.8 68l.6 3.5h-1.2zM205.8 66.5l.6 3.5h-1.2zM210.9 64.5h1.2l-.6 3.5zM73.4 88.3l3.5-.6v1.2zM92.4 84l3.5-.6v1.2zM168.9 83.4l3.5 .6-3.5 .6zM187.9 87.7l3.5 .6-3.5 .6zM128.1 110.4l5 .9-5 .9zM163.9 115.8h1.2l-.6 3.5z"/>
<path d="M164.5 110.8l.6 3.5h-1.2zM180.8 119.3l.6 3.5h-1.2zM180.2 113.3h1.2l-.6 3.5zM198.9 115.8h1.2l-.6 3.5zM199.5 119.8l.6 3.5h-1.2zM205 116.3h1.2l-.6 3.5zM211.4 115.8h1.2l-.6 3.5zM251.9 115.8h1.2l-.6 3.5zM205.6 127.8l.6 3.5h-1.2zM212 130.8l.6 3.5h-1.2zM252.5 129.5l.6 3.5h-1.2zM258.8 126.8h1.2l-.6 3.5z"/>
<path d="M259.4 130.8l.6 3.5h-1.2zM128.1 142.4l5 .9-5 .9zM78.4 165.2l3.5-.6v1.2zM79.3 171.2l3.5-.6v1.2zM182 170.6l3.5 .6-3.5 .6zM182.9 164.6l3.5 .6-3.5 .6zM97.6 196.2l1 .6-2.2 2.7zM119.8 196.2l1 .6-2.2 2.7zM195 183.7h1.2l-.6 3.5zM195.6 190.2l.6 3.5h-1.2zM200.8 186.7h1.2l-.6 3.5zM201.4 192.2l.6 3.5h-1.2z"/>
<path d="M207.4 197.2l.6 3.5h-1.2zM206.8 183.7h1.2l-.6 3.5zM213.4 187.2l.6 3.5h-1.2zM218.9 187.2l.6 3.5h-1.2zM212.8 204.1h1.2l-.6 3.5zM218.3 210.2h1.2l-.6 3.5zM77.4 231.1l3.5-.6v1.2zM78.8 226l3.5-.7v1.2zM81.3 220.9l3.5-.6v1.2zM180 220.3l3.5 .6-3.5 .6zM182.5 225.3l3.5 .7-3.5 .5zM183.9 230.5l3.5 .6-3.5 .6z"/>
</g>
<g font-size="6.3">
<text x="123.1" y="108.9">A</text>
<text x="123.1" y="140.9">A</text>
<text x="273.2" y="138.7">A-A</text>
</g>
<text font-size="5.6" x="320.9" y="284.3">B6720445</text>
<g font-size="4.9">
<text x="320.6" y="272.9">RAILTEC C</text>
<text x="320.6" y="277.6">Endc section with foot 11.5, Support 107</text>
</g>
<g font-size="4.2">
<text x="180.3" y="249.5">Bitte die Maße an aktuellen</text>
<text x="180.6" y="257.5">Diese unterliegen material-</text>
<text x="188.8" y="253.5">Teilen abnehmen.</text>
<text x="179.4" y="261.5">und produktionsspezifischen</text>
<text x="185.2" y="265.5">Fertigungstoleranzen.</text>
<text x="180.1" y="273.5">Please take the dimensions</text>
<text x="178.1" y="281.5">These are subject to material-</text>
<text x="188.5" y="277.5">from current parts.</text>
<text x="180.8" y="285.5">and manufacturing-specific</text>
<text x="399.4" y="284">M 1:1</text>
<text x="195.1" y="289.5">tolerances.</text>
</g>
<g font-size="3.9">
<text x="243.4" y="250.1">Informationskopie</text>
<text x="241.3" y="256.9">Copy for Information</text>
</g>
<g font-size="3.5">
<text x="130.2" y="27.4">36,00</text>
<text x="135.5" y="43.2" transform="rotate(-90 135.5 43.2)">3,00</text>
<text x="140.4" y="43.4" transform="rotate(-90 140.4 43.4)">1,67</text>
<text x="210.8" y="64" transform="rotate(-90 210.8 64)">17,50</text>
<text x="62.7" y="66.1" transform="rotate(-90 62.7 66.1)">13,75</text>
<text x="205.1" y="66.1" transform="rotate(-90 205.1 66.1)">10,00</text>
<text x="130.2" y="74.4">29,30</text>
<text x="130.2" y="79">73,70</text>
<text x="130.2" y="83.3">80,00</text>
<text x="199.1" y="78.9" transform="rotate(-90 199.1 78.9)">1,50</text>
<text x="129" y="87.6">118,00</text>
<text x="163.8" y="107" transform="rotate(-90 163.8 107)">8,50</text>
<text x="180.1" y="108.5" transform="rotate(-90 180.1 108.5)">2,50</text>
<text x="198.8" y="115.2" transform="rotate(-90 198.8 115.2)">0,50</text>
<text x="204.9" y="127" transform="rotate(-90 204.9 127)">8,00</text>
<text x="211.3" y="129.9" transform="rotate(-90 211.3 129.9)">11,50</text>
<text x="251.8" y="128.9" transform="rotate(-90 251.8 128.9)">10,20</text>
<text x="258.7" y="142.2" transform="rotate(-90 258.7 142.2)">0,50</text>
<text x="128.9" y="164.5">108,00</text>
<text x="128.9" y="170.5">106,20</text>
<text x="103.5" y="185.8" transform="rotate(-60 103.5 185.8)">Ø 3,40</text>
<text x="126.2" y="185" transform="rotate(-60 126.2 185)">Ø 3,40</text>
<text x="194.9" y="182.6" transform="rotate(-90 194.9 182.6)">3,00</text>
<text x="200.7" y="184.9" transform="rotate(-90 200.7 184.9)">2,00</text>
<text x="206.7" y="196.6" transform="rotate(-90 206.7 196.6)">10,00</text>
<text x="212.7" y="202.5" transform="rotate(-90 212.7 202.5)">20,40</text>
<text x="218.2" y="205.5" transform="rotate(-90 218.2 205.5)">26,50</text>
<text x="126.7" y="220.2">102,20</text>
<text x="126.7" y="225.2">107,20</text>
<text x="126.7" y="230.4">110,00</text>
</g>
<text font-size="3.1" x="399.2" y="258">DIN 6 Teil 2</text>
<g font-size="2.8">
<text x="286.4" y="247.7">Erst. am:</text>
<text x="286.4" y="251.3">Erst. von:</text>
<text x="300.8" y="251.2">Both</text>
<text x="300.8" y="247.6">21.04.2010</text>
<text x="320.4" y="247.9">Toleranzen:</text>
<text x="320.4" y="251.4">DIN 16901 T130</text>
<text x="359.8" y="247.9">Status:</text>
<text x="359.9" y="251.4">SERIENFREIGABE</text>
<text x="245.8" y="253.3">wird nicht aktualisiert</text>
<text x="286.4" y="254.9">Freig. am:</text>
<text x="300.8" y="254.8">30.10.2013</text>
<text x="320.4" y="255.3">Volumen:</text>
<text x="359.9" y="255.3">Zeichnungsart:</text>
<text x="247.1" y="260.1">will not be updated</text>
<text x="286.4" y="258.5">Freig. von:</text>
<text x="286.4" y="262.1">Revision:</text>
<text x="300.8" y="258.6">D. Hasselbach</text>
<text x="300.8" y="262.2">01</text>
<text x="359.7" y="258.7">KUNDE</text>
<text x="399.2" y="288.6">Dateiname:</text>
<text x="399.4" y="291.6">00011349</text>
</g>
<text font-size="2.4" x="320.8" y="267.2">not be reproduced or copied and not be used or incorporated in any product.</text>
<g font-size="2.3">
<text x="320.9" y="262.1">This document contains proprietary information of OKW Gehäusesysteme GmbH</text>
<text x="320.8" y="264.6">and is tendered subject to the conditions that the information be retained in confidence</text>
</g>
<g font-size="2.2">
<text x="233.8" y="268.5">begründen keinen Anspruch auf Schadenersatz. Wichtige Ein-</text>
<text x="233.8" y="266.3">Technische Änderungen vorbehalten. Irrtümer oder Druckfehler</text>
<text x="233.8" y="271.1">baumaße bitte direkt mit dem aktuellen Produkt abstimmen.</text>
<text x="233.9" y="274.8">Subject to technical modification without prior notice. Typogra-</text>
<text x="233.8" y="277.4">phical and other errors do not justify any claim for damages. All</text>
<text x="233.9" y="280">dimensions should be verified using an actual moulded part.</text>
<text x="233.8" y="283.4">Sous reserve de modifications techniques. Toute erreur ou faute</text>
<text x="233.8" y="286">d'impression ne justife aucune demande d'indemnisation. Nous</text>
<text x="233.7" y="288.6">prions les clients de verifer les dimensions des composants avec</text>
<text x="233.8" y="291.1">les boitiers avant le montage.</text>
<text x="320.5" y="288.5">Für dieses Dokument behalten wir uns alle Urheberrechte vor. Es darf auch auszugs-</text>
<text x="320.6" y="291">weise weder vervielfältigt noch Dritten in irgendeiner Form zugänglich gemacht werden.</text>
</g>
</svg>
